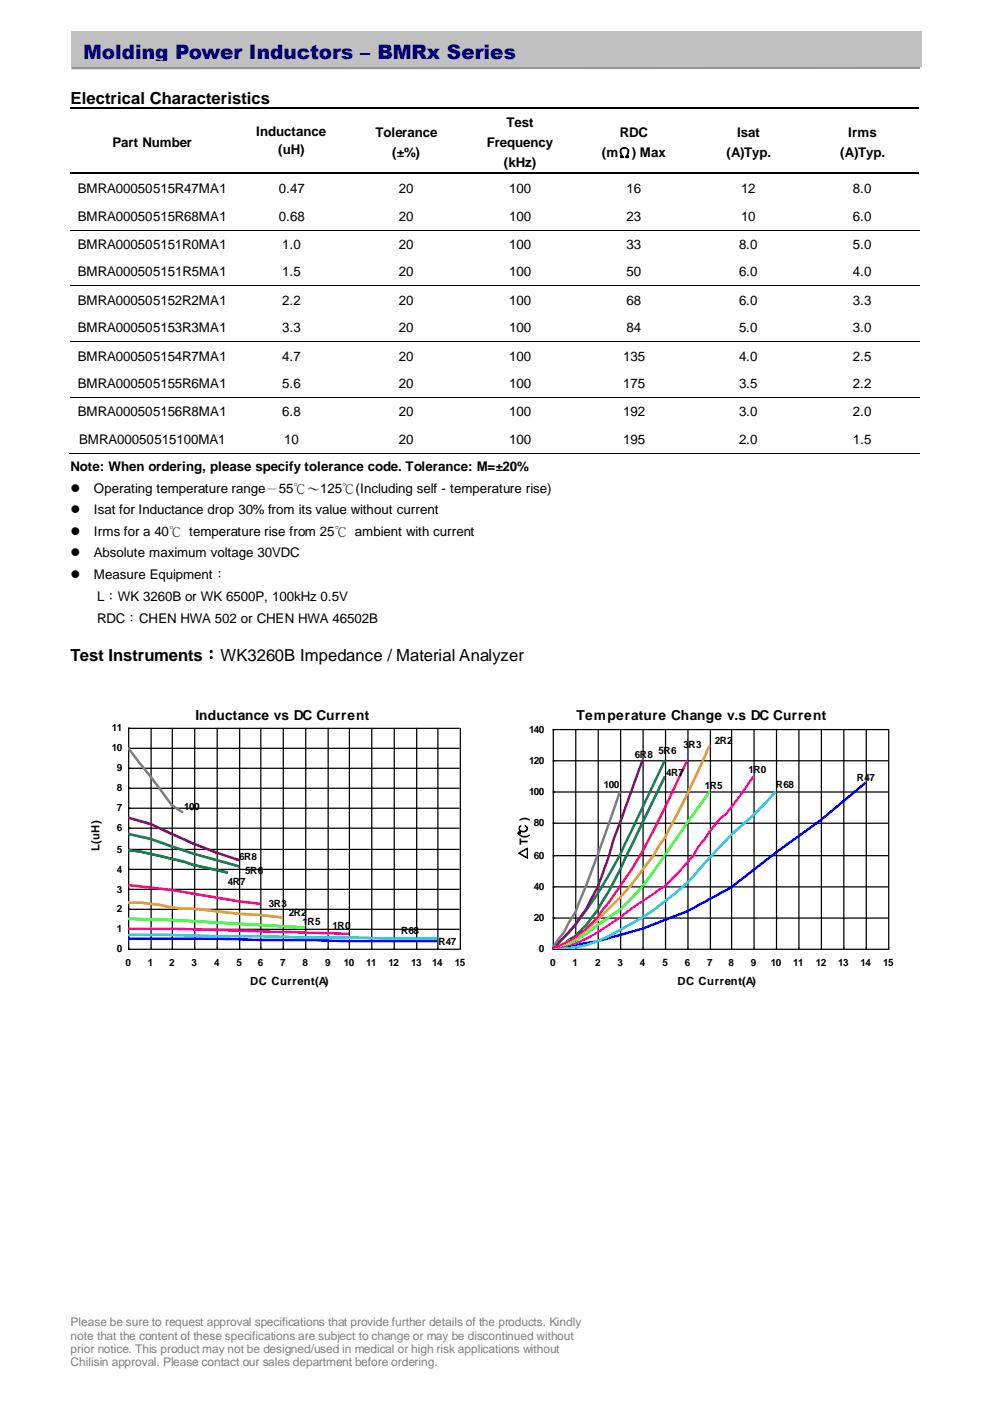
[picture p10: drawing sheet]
<svg xmlns="http://www.w3.org/2000/svg" width="210mm" height="297mm" viewBox="0 0 210 297" stroke-linecap="round" stroke-linejoin="round" font-family="sans-serif">
<path d="M195.1 14.1l-180 .1" fill="none" stroke="#969696" stroke-width="1.1" stroke-linecap="butt"/>
<path d="M15.1 6.6h180.4v7.5h-180.4z" fill-rule="evenodd" fill="#c0c0c0"/>
<g fill="none" stroke="#000" stroke-width=".21">
<path d="M15 22.8h34.8M15 23.1h34.8M15 36.5h34.8M15 36.8h34.8M50.3 22.8h23.7M50.3 23.1h23.7M50.3 36.5h23.7M50.3 36.8h23.7M74.4 22.8h23.9M74.4 23.1h23.9M74.4 36.5h23.9M74.4 36.8h23.9"/>
<path d="M98.7 22.8h23.7M98.7 23.1h23.7M98.7 36.5h23.7M98.7 36.8h23.7M122.8 22.8h23.8M122.8 23.1h23.8M122.8 36.5h23.8M122.8 36.8h23.8M147 22.8h23.9M147 23.1h23.9M147 36.5h23.9M147 36.8h23.9"/>
<path d="M171.3 22.8h23.7M171.3 23.1h23.7M171.3 36.5h23.7M171.3 36.8h23.7M15 48.8h34.8M50 48.8h24M74.1 48.8h24.2M98.4 48.8h24M122.6 48.8h24M146.7 48.8h24.2M171 48.8h24M15 60.5h34.8"/>
<path d="M15 72.4h34.8M50 60.5h24M50 72.4h24M74.1 60.5h24.2M74.1 72.4h24.2M98.4 60.5h24M98.4 72.4h24M122.6 60.5h24M122.6 72.4h24M146.7 60.5h24.2M146.7 72.4h24.2M171 60.5h24"/>
<path d="M171 72.4h24M14.8 96.1h180.2M15 84.2h34.8M50 84.2h24M74.1 84.2h24.2M98.4 84.2h24M122.6 84.2h24M146.7 84.2h24.2M171 84.2h24"/>
</g>
<g fill="#000">
<path d="M49.8 22.7h.5v.2h-.5z" fill-rule="evenodd"/>
<path d="M49.8 23h.5v.1h-.5z" fill-rule="evenodd"/>
<path d="M49.8 36.4h.5v.2h-.5z" fill-rule="evenodd"/>
<path d="M49.8 36.7h.5v.1h-.5z" fill-rule="evenodd"/>
<path d="M74 22.7h.4v.2h-.4z" fill-rule="evenodd"/>
<path d="M74 23h.4v.1h-.4z" fill-rule="evenodd"/>
<path d="M74 36.4h.4v.2h-.4z" fill-rule="evenodd"/>
<path d="M74 36.7h.4v.1h-.4z" fill-rule="evenodd"/>
<path d="M98.3 22.7h.4v.2h-.4z" fill-rule="evenodd"/>
<path d="M98.3 23h.4v.1h-.4z" fill-rule="evenodd"/>
<path d="M98.3 36.4h.4v.2h-.4z" fill-rule="evenodd"/>
<path d="M98.3 36.7h.4v.1h-.4z" fill-rule="evenodd"/>
<path d="M122.4 22.7h.4v.2h-.4z" fill-rule="evenodd"/>
<path d="M122.4 23h.4v.1h-.4z" fill-rule="evenodd"/>
<path d="M122.4 36.4h.4v.2h-.4z" fill-rule="evenodd"/>
<path d="M122.4 36.7h.4v.1h-.4z" fill-rule="evenodd"/>
<path d="M146.6 22.7h.4v.2h-.4z" fill-rule="evenodd"/>
<path d="M146.6 23h.4v.1h-.4z" fill-rule="evenodd"/>
<path d="M146.6 36.4h.4v.2h-.4z" fill-rule="evenodd"/>
<path d="M146.6 36.7h.4v.1h-.4z" fill-rule="evenodd"/>
<path d="M170.9 22.7h.4v.2h-.4z" fill-rule="evenodd"/>
<path d="M170.9 23h.4v.1h-.4z" fill-rule="evenodd"/>
<path d="M170.9 36.4h.4v.2h-.4z" fill-rule="evenodd"/>
<path d="M170.9 36.7h.4v.1h-.4z" fill-rule="evenodd"/>
<path d="M49.8 48.7l.2 .2z" fill-rule="evenodd"/>
<path d="M74 48.7l.1 .2z" fill-rule="evenodd"/>
<path d="M98.3 48.7l.1 .2z" fill-rule="evenodd"/>
<path d="M122.4 48.7l.2 .2z" fill-rule="evenodd"/>
<path d="M146.6 48.7l.1 .2z" fill-rule="evenodd"/>
<path d="M170.9 48.7l.1 .2z" fill-rule="evenodd"/>
<path d="M49.8 60.4l.2 .2z" fill-rule="evenodd"/>
<path d="M49.8 72.3l.2 .1z" fill-rule="evenodd"/>
<path d="M74 60.4l.1 .2z" fill-rule="evenodd"/>
<path d="M74 72.3l.1 .1z" fill-rule="evenodd"/>
<path d="M98.3 60.4l.1 .2z" fill-rule="evenodd"/>
<path d="M98.3 72.3l.1 .1z" fill-rule="evenodd"/>
<path d="M122.4 60.4l.2 .2z" fill-rule="evenodd"/>
<path d="M122.4 72.3l.2 .1z" fill-rule="evenodd"/>
<path d="M146.6 60.4l.1 .2z" fill-rule="evenodd"/>
<path d="M146.6 72.3l.1 .1z" fill-rule="evenodd"/>
<path d="M170.9 60.4l.1 .2z" fill-rule="evenodd"/>
<path d="M170.9 72.3l.1 .1z" fill-rule="evenodd"/>
<path d="M49.7 96l.1 .1z" fill-rule="evenodd"/>
<path d="M49.8 84.1l.2 .2z" fill-rule="evenodd"/>
<path d="M73.9 96l.1 .1z" fill-rule="evenodd"/>
<path d="M74 84.1l.1 .2z" fill-rule="evenodd"/>
<path d="M98.1 96l.2 .1z" fill-rule="evenodd"/>
<path d="M98.3 84.1l.1 .2z" fill-rule="evenodd"/>
<path d="M122.3 96l.1 .1z" fill-rule="evenodd"/>
<path d="M122.4 84.1l.2 .2z" fill-rule="evenodd"/>
<path d="M146.4 96l.2 .1z" fill-rule="evenodd"/>
<path d="M146.6 84.1l.1 .2z" fill-rule="evenodd"/>
<path d="M170.7 96l.2 .1z" fill-rule="evenodd"/>
<path d="M170.9 84.1l.1 .2z" fill-rule="evenodd"/>
</g>
<path d="M27.2 154.3h70.3v46.8h-70.3z" fill-rule="evenodd" fill="#fff"/>
<g fill="none" stroke="#000" stroke-width=".26">
<path d="M27.3 158.7h70.1M32 154.4v46.9M36.5 154.4v46.9M41.3 154.4v46.9M46.1 154.4v46.9M50.8 154.4v46.9M55.3 154.4v46.9M60.1 154.4v46.9M64.8 154.4v46.9M69.6 154.4v46.9M74.1 154.4v46.9M78.9 154.4v46.9"/>
<path d="M83.6 154.4v46.9M88.4 154.4v46.9M92.9 154.4v46.9M97.4 154.4h-70.1v46.9h70.1M97.6 154.4v46.9M27.3 162.9h70.1M27.3 167.1h70.1M27.3 171.4h70.1M27.3 175.6h70.1M27.3 180.1h70.1M27.3 184.3h70.1M27.3 188.6h70.1"/>
<path d="M27.3 192.8h70.1M27.3 197h70.1"/>
</g>
<path d="M27.2 199h18.7l28.1 .6h18.7" fill="none" stroke="#00f" stroke-width=".53"/>
<path d="M27.3 197h9M36.5 197l9.3 .3M46.1 197.3l9 .3M55.3 197.6l9.3 .2M64.8 197.8l9 .3" fill="none" stroke="#f0f" stroke-width=".26"/>
<path d="M27.2 194.8l9.2 .2 28.3 1.6" fill="none" stroke="#0f0" stroke-width=".53"/>
<path d="M27.3 180.4l2.1 .2M29.7 180.6l2.1 .6M32 181.2l2.2 .5M34.4 181.7l1.9 .5M36.5 182.2l2.2 .5M38.9 182.7l2.1 .8M41.3 183.5l2.1 .6M43.7 184.1l2.1 .5M46.1 184.6l2.1 .5" fill="none" stroke="#008000" stroke-width=".26"/>
<path d="M27.2 176.8l4.7 1a163.3 163.3 0 0 0 18.8 5.9" fill="none" stroke="#008080" stroke-width=".53"/>
<path d="M27.2 173.3l4.7 1.4a122.2 122.2 0 0 0 18.8 7.6" fill="none" stroke="#800080" stroke-width=".53"/>
<path d="M27.2 158.5l9.2 12.2 2.4 1.6" fill="none" stroke="#808080" stroke-width=".53"/>
<path d="M27.2 191.3a39.4 39.4 0 0 1 9.2 1.1l2.4 .3h2.4l9.5 1 4.5 .3 4.7 .5" fill="none" stroke="#f90" stroke-width=".53"/>
<path d="M27.3 187.8a182 182 0 0 1 18.8 2.6l4.7 .8 4.5 .5" fill="none" stroke="#f00" stroke-width=".26"/>
<path d="M27.2 198.2h9.2l9.5 .3 46.8 .5" fill="none" stroke="#0cf" stroke-width=".53"/>
<path d="M27.2 196.9h9.2l37.6 1.1" fill="none" stroke="#f0f" stroke-width=".53"/>
<path d="M27.3 194.9l9 .3M36.5 195.2l9.3 .5M46.1 195.7l9 .5M55.3 196.2l9.3 .6" fill="none" stroke="#0f0" stroke-width=".26"/>
<path d="M27.2 180.2l2.3 .3 4.8 1.1 4.5 1 2.4 .8 7.1 1.6" fill="none" stroke="#008000" stroke-width=".53"/>
<path d="M27.3 176.9l4.5 1.1M32 178l4.3 1.6M36.5 179.6l4.5 1.6M41.3 181.2l4.5 1.3M46.1 182.5l4.5 1.3" fill="none" stroke="#008080" stroke-width=".26"/>
<path d="M27.3 173.5l4.5 1.3M32 174.8l4.3 2.1M36.5 176.9l4.5 2.1M41.3 179l4.5 1.9M46.1 180.9l4.5 1.6" fill="none" stroke="#800080" stroke-width=".26"/>
<path d="M27.3 158.7l2.1 2.9M29.7 161.8l2.1 2.7M32 164.7l2.2 3M34.4 167.9l1.9 2.7M36.5 170.8l2.2 1.4" fill="none" stroke="#808080" stroke-width=".26"/>
<path d="M27.3 191.5a39.4 39.4 0 0 1 9.2 1l2.4 .3h2.4l9.5 1.1 4.5 .2 4.8 .5" fill="none" stroke="#f90" stroke-width=".26"/>
<path d="M27.2 187.6a182 182 0 0 1 18.7 2.7l4.8 .8 4.5 .5" fill="none" stroke="#f00" stroke-width=".53"/>
<path d="M117.2 154.6h71.2v46.5h-71.2z" fill-rule="evenodd" fill="#fff"/>
<g fill="none" stroke="#000" stroke-width=".26">
<path d="M122.1 154.7v46.6M126.9 154.7v46.6M131.6 154.7v46.6M136.4 154.7v46.6M141.2 154.7v46.6M145.9 154.7v46.6M150.7 154.7v46.6M155.2 154.7v46.6M159.9 154.7v46.6M164.7 154.7v46.6M169.4 154.7v46.6M174.2 154.7v46.6"/>
<path d="M179 154.7v46.6M183.7 154.7v46.6M188.2 154.7h-70.8v46.6h70.8M188.5 154.7v46.6M117.4 161.3h70.8M117.4 167.9h70.8M117.4 174.5h70.8M117.4 181.4h70.8M117.4 188h70.8M117.4 194.6h70.8"/>
</g>
<path d="M183.6 165.9l-9.5 8-9.5 6.9-9.6 7.4a93 93 0 0 1-37.8 12.9" fill="none" stroke="#00f" stroke-width=".53"/>
<path d="M164.6 167.8a77.7 77.7 0 0 1-9.6 9.3l-4.5 4.7a57 57 0 0 1-19 15.4 24.4 24.4 0 0 1-14.3 3.9" fill="none" stroke="#0cf" stroke-width=".53"/>
<path d="M141 164.6l-7.1 14.8a110.8 110.8 0 0 1-7.2 13.5l-2.3 3.2-2.4 2.4-2.4 1.6-2.4 1" fill="none" stroke="#008000" stroke-width=".53"/>
<path d="M159.8 164.6l-4.8 6.6-1 1.4-1.3 1-4.5 5.8-1.1 1.9-3.7 4.2-2.4 2.4-7.1 4.8a58.7 58.7 0 0 1-11.9 7.4l-4.8 1" fill="none" stroke="#f0f" stroke-width=".53"/>
<path d="M141 161.2l-7.1 15.1a97.2 97.2 0 0 1-11.9 19.8l-4.8 5" fill="none" stroke="#008080" stroke-width=".53"/>
<path d="M150.5 167.8l-9.5 13.5a56 56 0 0 1-9.5 11.6l-9.5 6.7-4.8 1.5" fill="none" stroke="#0f0" stroke-width=".53"/>
<path d="M136.3 161.2l-6.1 16.6-1.1 3.8-1.3 3.7a39.1 39.1 0 0 1-10.6 15.8" fill="none" stroke="#800080" stroke-width=".53"/>
<path d="M150.5 158a255.7 255.7 0 0 1-9.5 19.6l-1.3 1.8-1.1 1.9-2.3 3.2a73.8 73.8 0 0 1-11.9 12.7l-2.4 1.8-4.8 2.1" fill="none" stroke="#f90" stroke-width=".53"/>
<path d="M131.5 167.8a401.5 401.5 0 0 1-9.5 25.7l-1.3 2.1-1.1 2.1-1.3 1.6-1.1 1.8" fill="none" stroke="#808080" stroke-width=".53"/>
<path d="M145.8 161.2a326.8 326.8 0 0 1-9.5 19.3 119.2 119.2 0 0 1-8.5 12.4 21.1 21.1 0 0 1-10.6 8.2" fill="none" stroke="#f00" stroke-width=".53"/>
<text font-size="4.2" fill="#000080" x="17.6" y="12.6">Molding Power Inductors – BMRx Series</text>
<g font-size="3.5">
<text x="15" y="22">Electrical Characteristics</text>
<text x="15" y="140.1">Test Instruments：WK3260B Impedance / Material Analyzer</text>
</g>
<g font-size="2.9">
<text x="41.4" y="152.7">Inductance vs DC Current</text>
<text x="122.2" y="152.7">Temperature Change v.s DC Current</text>
</g>
<g font-size="2.8">
<text x="54.4" y="28.8">Inductance</text>
<text x="79.6" y="29.1">Tolerance</text>
<text x="107.5" y="27">Test</text>
<text x="131.5" y="29.1">RDC</text>
<text x="156.3" y="29.1">Isat</text>
<text x="179.9" y="29.1">Irms</text>
<text x="23.9" y="31.2">Part Number</text>
<text x="59" y="32.8">(uH)</text>
<text x="83.2" y="33.3">(±%)</text>
<text x="103.2" y="31.2">Frequency</text>
<text x="106.9" y="35.4">(kHz)</text>
<text x="127.7" y="33.3">(mΩ) Max</text>
<text x="154.1" y="33.3">(A)Typ.</text>
<text x="178.2" y="33.3">(A)Typ.</text>
<text x="16.5" y="40.9">BMRA00050515R47MA1</text>
<text x="59.2" y="40.9">0.47</text>
<text x="84.6" y="40.9">20</text>
<text x="108" y="40.9">100</text>
<text x="132.9" y="40.9">16</text>
<text x="157.2" y="40.9">12</text>
<text x="180.9" y="40.9">8.0</text>
<text x="16.5" y="46.9">BMRA00050515R68MA1</text>
<text x="59.2" y="46.9">0.68</text>
<text x="84.6" y="46.9">20</text>
<text x="108" y="46.9">100</text>
<text x="132.9" y="46.9">23</text>
<text x="157.2" y="46.9">10</text>
<text x="180.9" y="46.9">6.0</text>
<text x="16.5" y="52.8">BMRA000505151R0MA1</text>
<text x="59.9" y="52.8">1.0</text>
<text x="84.6" y="52.8">20</text>
<text x="108" y="52.8">100</text>
<text x="132.9" y="52.8">33</text>
<text x="156.7" y="52.8">8.0</text>
<text x="180.9" y="52.8">5.0</text>
<text x="16.5" y="58.6">BMRA000505151R5MA1</text>
<text x="59.9" y="58.6">1.5</text>
<text x="84.6" y="58.6">20</text>
<text x="108" y="58.6">100</text>
<text x="132.9" y="58.6">50</text>
<text x="156.7" y="58.6">6.0</text>
<text x="180.9" y="58.6">4.0</text>
<text x="16.5" y="64.7">BMRA000505152R2MA1</text>
<text x="59.9" y="64.7">2.2</text>
<text x="84.6" y="64.7">20</text>
<text x="108" y="64.7">100</text>
<text x="132.9" y="64.7">68</text>
<text x="156.7" y="64.7">6.0</text>
<text x="180.9" y="64.7">3.3</text>
<text x="16.5" y="70.4">BMRA000505153R3MA1</text>
<text x="59.9" y="70.4">3.3</text>
<text x="84.6" y="70.4">20</text>
<text x="108" y="70.4">100</text>
<text x="132.9" y="70.4">84</text>
<text x="156.7" y="70.4">5.0</text>
<text x="180.9" y="70.4">3.0</text>
<text x="16.5" y="76.5">BMRA000505154R7MA1</text>
<text x="59.9" y="76.5">4.7</text>
<text x="84.6" y="76.5">20</text>
<text x="108" y="76.5">100</text>
<text x="132.2" y="76.5">135</text>
<text x="156.7" y="76.5">4.0</text>
<text x="180.9" y="76.5">2.5</text>
<text x="16.5" y="82.3">BMRA000505155R6MA1</text>
<text x="59.9" y="82.3">5.6</text>
<text x="84.6" y="82.3">20</text>
<text x="108" y="82.3">100</text>
<text x="132.2" y="82.3">175</text>
<text x="156.7" y="82.3">3.5</text>
<text x="180.9" y="82.3">2.2</text>
<text x="16.5" y="88.2">BMRA000505156R8MA1</text>
<text x="59.9" y="88.2">6.8</text>
<text x="84.6" y="88.2">20</text>
<text x="108" y="88.2">100</text>
<text x="132.2" y="88.2">192</text>
<text x="156.7" y="88.2">3.0</text>
<text x="180.9" y="88.2">2.0</text>
<text x="16.8" y="94.2">BMRA00050515100MA1</text>
<text x="60.3" y="94.2">10</text>
<text x="84.6" y="94.2">20</text>
<text x="108" y="94.2">100</text>
<text x="132.2" y="94.2">195</text>
<text x="156.7" y="94.2">2.0</text>
<text x="180.9" y="94.2">1.5</text>
<text x="15" y="99.8">Note: When ordering, please specify tolerance code. Tolerance: M=±20%</text>
<text x="15" y="104.5">⚫</text>
<text x="19.9" y="104.5">Operating temperature range－55℃～125℃(Including self - temperature rise)</text>
<text x="15" y="109">⚫</text>
<text x="15" y="113.6">⚫</text>
<text x="19.9" y="109">Isat for Inductance drop 30% from its value without current</text>
<text x="19.9" y="113.6">Irms for a 40℃ temperature rise from 25℃ ambient with current</text>
<text x="15" y="118.2">⚫</text>
<text x="19.9" y="118.2">Absolute maximum voltage 30VDC</text>
<text x="15" y="122.8">⚫</text>
<text x="19.9" y="122.8">Measure Equipment：</text>
<text x="20.6" y="127.3">L：WK 3260B or WK 6500P, 100kHz 0.5V</text>
<text x="20.6" y="132">RDC：CHEN HWA 502 or CHEN HWA 46502B</text>
</g>
<g font-size="2.5" fill="#7f7f7f">
<text x="15" y="281.1">Please be sure to request approval specifications that provide further details of the products. Kindly</text>
<text x="15" y="284">note that the content of these specifications are subject to change or may be discontinued without</text>
<text x="15" y="286.9">prior notice. This product may not be designed/used in medical or high risk applications without</text>
<text x="15" y="289.7">Chilisin approval. Please contact our sales department before ordering.</text>
</g>
<g font-size="2.4">
<text x="21.1" y="180.5" transform="rotate(-90 21.1 180.5)">L(uH)</text>
<text x="111.7" y="182.1" transform="rotate(-90 111.7 182.1)">△ T(℃ )</text>
<text x="53.1" y="208.8">DC Current(A)</text>
<text x="143.7" y="208.8">DC Current(A)</text>
</g>
<g font-size="2.1">
<text x="23.7" y="155.1">11</text>
<text x="112.2" y="155.4">140</text>
<text x="23.7" y="159.3">10</text>
<text x="112.2" y="162">120</text>
<text x="134.7" y="160.6">6R8</text>
<text x="139.7" y="159.9">5R6</text>
<text x="145" y="158.5">3R3</text>
<text x="151.6" y="157.7">2R2</text>
<text x="24.8" y="167.8">8</text>
<text x="24.8" y="163.6">9</text>
<text x="128.1" y="167">100</text>
<text x="141.3" y="164.6">4R7</text>
<text x="149.5" y="167.3">1R5</text>
<text x="158.7" y="163.8">1R0</text>
<text x="164.6" y="167">R68</text>
<text x="181.8" y="165.7">R47</text>
<text x="24.8" y="172">7</text>
<text x="39.1" y="171.8">100</text>
<text x="112.2" y="168.6">100</text>
<text x="24.8" y="176.3">6</text>
<text x="113.3" y="175.2">80</text>
<text x="24.8" y="185">4</text>
<text x="24.8" y="180.8">5</text>
<text x="50.7" y="182.3">6R8</text>
<text x="52" y="185.3">5R6</text>
<text x="113.3" y="182.1">60</text>
<text x="24.8" y="189.2">3</text>
<text x="48.3" y="187.6">4R7</text>
<text x="113.3" y="188.7">40</text>
<text x="24.8" y="197.7">1</text>
<text x="24.8" y="193.5">2</text>
<text x="57" y="192.4">3R3</text>
<text x="61.3" y="194.3">2R2</text>
<text x="64.2" y="196.1">1R5</text>
<text x="70.5" y="196.9">1R0</text>
<text x="85.1" y="198">R68</text>
<text x="113.3" y="195.3">20</text>
<text x="24.8" y="201.9">0</text>
<text x="93" y="200.3">R47</text>
<text x="114.3" y="201.9">0</text>
<text x="26.6" y="204.8">0</text>
<text x="31.4" y="204.8">1</text>
<text x="35.9" y="204.8">2</text>
<text x="40.6" y="204.8">3</text>
<text x="45.4" y="204.8">4</text>
<text x="50.2" y="204.8">5</text>
<text x="54.7" y="204.8">6</text>
<text x="59.4" y="204.8">7</text>
<text x="64.2" y="204.8">8</text>
<text x="68.9" y="204.8">9</text>
<text x="72.9" y="204.8">10</text>
<text x="77.7" y="204.8">11</text>
<text x="82.4" y="204.8">12</text>
<text x="87.2" y="204.8">13</text>
<text x="91.7" y="204.8">14</text>
<text x="96.4" y="204.8">15</text>
<text x="116.7" y="204.8">0</text>
<text x="121.5" y="204.8">1</text>
<text x="126.2" y="204.8">2</text>
<text x="131" y="204.8">3</text>
<text x="135.7" y="204.8">4</text>
<text x="140.5" y="204.8">5</text>
<text x="145.3" y="204.8">6</text>
<text x="150" y="204.8">7</text>
<text x="154.5" y="204.8">8</text>
<text x="159.3" y="204.8">9</text>
<text x="163.5" y="204.8">10</text>
<text x="168.3" y="204.8">11</text>
<text x="173" y="204.8">12</text>
<text x="177.8" y="204.8">13</text>
<text x="182.5" y="204.8">14</text>
<text x="187.3" y="204.8">15</text>
</g>
</svg>
